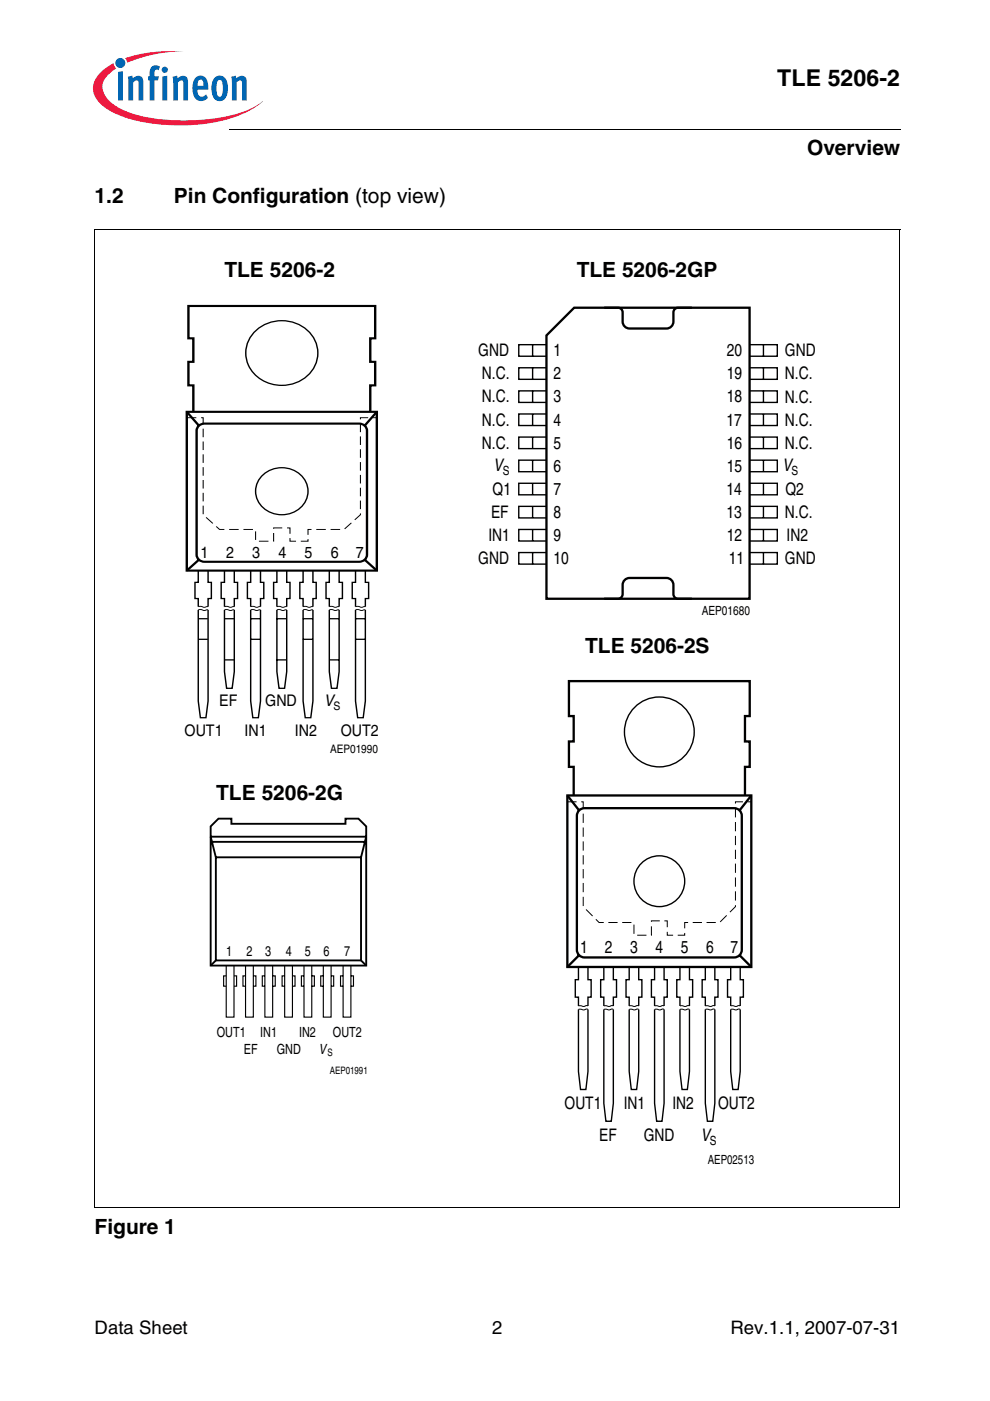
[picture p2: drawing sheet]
<svg xmlns="http://www.w3.org/2000/svg" width="210mm" height="297mm" viewBox="0 0 210 297" stroke-linecap="round" stroke-linejoin="round" font-family="sans-serif">
<path d="M48.5 27.5l.1 .1z" fill="#000"/>
<path d="M48.6 27.6h142.3" fill="none" stroke="#000" stroke-width=".21"/>
<path d="M19.6 10.8h36.2v15.9h-36.2z" fill="#fff"/>
<circle cx="25.5" cy="13.4" r="1.06" fill="#0166b3"/>
<g fill="#ed1a40">
<path d="M26.5 12.3l.8-.2a31.7 31.7 0 0 1 11.7-1.2 31.2 31.2 0 0 0-11.4 2.1l-.7 .3z"/>
<path d="M21.1 15.6l1.3-1.2 1.7-1 .1 .6 .5 .5a4.8 4.8 0 0 0-3 4.1 6.1 6.1 0 0 0 3.8 4.4 31.1 31.1 0 0 0 15.1 2.5 30.9 30.9 0 0 0 13.5-3l1.6-1.1a19.2 19.2 0 0 1-10.1 4.5 41 41 0 0 1-19.9-1.3 9.9 9.9 0 0 1-5.6-4.2 4.2 4.2 0 0 1 1-4.8z"/>
</g>
<g fill="#0166b3">
<path d="M25 15.2l1-.1v6.2h-1z"/>
<path d="M27.1 16.3l.9-.3 .2 .6a1.19 1.19 0 0 1 1.4-.5 1.19 1.19 0 0 1 .8 1.3v3.9h-1l-.1-4a.4 .4 0 0 0-.6-.2l-.5 .4v3.8h-1z"/>
<path d="M32.2 14.1l.8-.2 .7 .1 .2 .1-.3 .8-.1-.1a.46 .46 0 0 0-.7 .2v1.2h.9l-.2 .8h-.7v4.3h-1.1v-4.3h-.3v-.8h.3v-.7a1.72 1.72 0 0 1 .5-1.4z"/>
<path d="M36.6 16.3l.9-.3 .1 .6a1.19 1.19 0 0 1 1.5-.5 1.19 1.19 0 0 1 .8 1.3v3.9h-1l-.1-4a.4 .4 0 0 0-.6-.2l-.5 .4v3.8h-1z"/>
<path d="M49 16.3l1-.3 .1 .6a1.19 1.19 0 0 1 1.4-.5 1.19 1.19 0 0 1 .8 1.3v3.9h-1v-4a.4 .4 0 0 0-.6-.2l-.5 .4v3.8h-1z"/>
<path d="M34.3 14.8a.66 .66 0 0 1 1.3 0 .66 .66 0 0 1-1.3 0zM34.4 16.2l1.1-.1v5.2h-1.1z"/>
<path d="M41.5 16.4a1.55 1.55 0 0 1 1.7-.2 1.55 1.55 0 0 1 .9 1.5l.1 1.3h-2.3a1.06 1.06 0 0 0 .2 1.1 1.06 1.06 0 0 0 1.1 .3l.5-.4 .4 .7a1.83 1.83 0 0 1-2.1 .6 1.83 1.83 0 0 1-1.2-1.9l.1-1.6 .2-.8zM42.1 17.1l-.2 1.1h1.2v-.7a.56 .56 0 0 0-.3-.6 .56 .56 0 0 0-.7 .2z"/>
<path d="M45.7 16.3a1.68 1.68 0 0 1 1.8 0 1.68 1.68 0 0 1 .8 1.6v1.4a1.9 1.9 0 0 1-2.3 2.1 2.85 2.85 0 0 1-1.1-3.2 2.71 2.71 0 0 1 .8-1.9zM46.2 17.1a4.2 4.2 0 0 0 0 3.3l.4 .1a1.49 1.49 0 0 0 .6-1.8v-.4a1.15 1.15 0 0 0-.6-1.4z"/>
</g>
<path d="M116.1 141.1h46.9v108.2h-46.9z" fill="#fff"/>
<path d="M120.3 168.7h39v36.3h-39zM120.3 168.7l2.5 3.1M121.6 168.7v-6.1h-1v-5.4h1v-5.4h-1v-7.4h38.4v7.4h-1v5.4h1v5.4h-1v6.1M122.8 171.8l.7-.4 .4-.1h31.8a1.62 1.62 0 0 1 1.6 1.7v28.4a1.62 1.62 0 0 1-1.6 1.6h-31.8a1.62 1.62 0 0 1-1.6-1.6v-28.4l.1-.5zM159.3 168.7l-2.5 3.1M122.8 202.5l-2.5 2.5M156.8 202.5l2.5 2.5" fill="none" stroke="#000" stroke-width=".49"/>
<g fill="none" stroke="#000" stroke-width=".29">
<path d="M122.6 205v2.7h-.6v3.7h.6v1.9M122.6 214v13.2l.5 3.8h1.1l.5-3.8v-13.2M124.7 205v2.7h.6v3.7h-.6v1.9M128 205v2.7h-.6v3.7h.6v1.9M128 214v19.9l.5 3.8h1.1l.4-3.8v-19.9M130 205v2.7h.7v3.7h-.7v1.9M133.4 214v13.2l.4 3.8h1.2l.4-3.8v-13.2M133.4 205v2.7h-.7v3.7h.7v1.9M135.4 205v2.7h.7v3.7h-.7v1.9M138.8 214v19.9l.4 3.8h1.2l.4-3.8v-19.9M138.8 205v2.7h-.7v3.7h.7v1.9M140.8 205v2.7h.7v3.7h-.7v1.9"/>
<path d="M144.2 214v13.2l.4 3.8h1.1l.5-3.8v-13.2M144.2 205v2.7h-.7v3.7h.7v1.9M146.2 205v2.7h.7v3.7h-.7v1.9M149.5 214v19.9l.5 3.8h1.1l.5-3.8v-19.9M149.5 205v2.7h-.6v3.7h.6v1.9M151.6 205v2.7h.6v3.7h-.6v1.9M154.9 214v13.2l.5 3.8h1.1l.4-3.8v-13.2M154.9 205v2.7h-.6v3.7h.6v1.9M156.9 205v2.7h.7v3.7h-.7v1.9"/>
<circle cx="139.8" cy="155.2" r="7.4"/>
<circle cx="139.8" cy="186.8" r="5.4"/>
</g>
<path d="M120.3 170h3.4v22.2l3.3 3.4h7.4v2.7h3.7v-3.1h3.4v3.1h3.7v-2.7h7.4l3.3-3.4v-22.2h3.4" fill="none" stroke="#000" stroke-width=".21" stroke-dasharray="2 1" stroke-linecap="butt"/>
<g fill="none" stroke="#000" stroke-width=".21">
<path d="M122.6 213.3l.6-.1a1.16 1.16 0 0 0 1.2 0l.3 .1M122.6 214h.6a1.16 1.16 0 0 0 1.2-.1l.3 .1M128 214h.5a1.16 1.16 0 0 0 1.3-.1l.2 .1M128 213.3l.5-.1a1.16 1.16 0 0 0 1.3 0l.2 .1M133.4 214h.5a1.16 1.16 0 0 0 1.2-.1l.3 .1M133.4 213.3l.5-.1a1.16 1.16 0 0 0 1.2 0l.3 .1M138.8 213.3l.5-.1a1.16 1.16 0 0 0 1.2 0l.3 .1M138.8 214h.5a1.16 1.16 0 0 0 1.2-.1l.3 .1M144.2 214h.5a1.16 1.16 0 0 0 1.2-.1l.3 .1M144.2 213.3l.5-.1a1.16 1.16 0 0 0 1.2 0l.3 .1M149.5 213.3l.6-.1a1.16 1.16 0 0 0 1.2 0l.3 .1M149.5 214h.6a1.16 1.16 0 0 0 1.2-.1l.3 .1"/>
<path d="M154.9 214h.5a1.16 1.16 0 0 0 1.3-.1l.2 .1M154.9 213.3l.5-.1a1.16 1.16 0 0 0 1.3 0l.2 .1"/>
</g>
<path d="M44.7 175.2l1.6-1.6h2.8v1.1h24.1v-1.1h2.8l1.6 1.6v29.5h-32.9zM44.7 177.4h32.9l-1.1 4.4v21.8h-30.7v-21.8zM44.7 178.5h32.9M45.8 181.8h30.7M45.8 203.6l-1.1 1.1M76.5 203.6l1.1 1.1" fill="none" stroke="#000" stroke-width=".4"/>
<g fill="none" stroke="#000" stroke-width=".24">
<path d="M48 204.7v10.9h1.6v-10.9M48 206.9h-.6v2.2h.6M49.6 206.9h.6v2.2h-.6M52.1 206.9h-.6v2.2h.6M52.1 204.7v10.9h1.6v-10.9M53.7 206.9h.6v2.2h-.6M56.2 206.9h-.6v2.2h.6M56.2 204.7v10.9h1.6v-10.9M57.8 206.9h.6v2.2h-.6M60.4 206.9h-.6v2.2h.6M60.4 204.7v10.9h1.6v-10.9M62 206.9h.6v2.2h-.6"/>
<path d="M64.5 206.9h-.6v2.2h.6M64.5 204.7v10.9h1.6v-10.9M66.1 206.9h.6v2.2h-.6M68.6 206.9h-.6v2.2h.6M68.6 204.7v10.9h1.6v-10.9M70.2 206.9h.5v2.2h-.5M72.7 206.9h-.5v2.2h.5M72.7 204.7v10.9h1.7v-10.9M74.4 206.9h.5v2.2h-.5"/>
</g>
<path d="M99.2 60.7h76.1v71.6h-76.1z" fill="#fff"/>
<path d="M121.7 65.2h37.2v61.7h-43v-55.8zM128.1 65.2h2.9a.98 .98 0 0 1 1 1v2a1.47 1.47 0 0 0 1.5 1.5h7.8a1.47 1.47 0 0 0 1.5-1.5v-2a.98 .98 0 0 1 1-1h2.9M128.1 126.9h2.9a.98 .98 0 0 0 1-.9v-2a1.47 1.47 0 0 1 1.5-1.5h7.8a1.47 1.47 0 0 1 1.5 1.5v2a.98 .98 0 0 0 1 .9h2.9" fill="none" stroke="#000" stroke-width=".49"/>
<g fill="none" stroke="#000" stroke-width=".29">
<path d="M112.9 73.1v2.4M112.9 78v2.4M115.9 73.1h-5.9v2.4h5.9M115.9 78h-5.9v2.4h5.9M158.9 73.1h5.9v2.4h-5.9M158.9 78h5.9v2.4h-5.9M161.9 73.1v2.4M161.9 78v2.4M112.9 82.9v2.4M112.9 87.8v2.4M112.9 92.7v2.4M112.9 97.6v2.4"/>
<path d="M115.9 82.9h-5.9v2.4h5.9M115.9 87.8h-5.9v2.4h5.9M115.9 92.7h-5.9v2.4h5.9M115.9 97.6h-5.9v2.4h5.9M158.9 82.9h5.9v2.4h-5.9M158.9 87.8h5.9v2.4h-5.9M158.9 92.7h5.9v2.4h-5.9M158.9 97.6h5.9v2.4h-5.9M161.9 82.9v2.4M161.9 87.8v2.4M161.9 92.7v2.4M161.9 97.6v2.4"/>
<path d="M112.9 102.5v2.4M112.9 107.4v2.4M112.9 112.3v2.4M112.9 117.2v2.4M115.9 102.5h-5.9v2.4h5.9M115.9 107.4h-5.9v2.4h5.9M115.9 112.3h-5.9v2.4h5.9M115.9 117.2h-5.9v2.4h5.9M158.9 102.5h5.9v2.4h-5.9M158.9 107.4h5.9v2.4h-5.9M158.9 112.3h5.9v2.4h-5.9M158.9 117.2h5.9v2.4h-5.9"/>
<path d="M161.9 102.5v2.4M161.9 107.4v2.4M161.9 112.3v2.4M161.9 117.2v2.4"/>
</g>
<path d="M35.6 61.8h47.4v100.2h-47.4z" fill="#fff"/>
<path d="M39.6 87.3h40.3v33.7h-40.3zM39.6 87.3l2.6 2.9M41 87.3v-5.6h-1v-5h1v-5h-1v-6.8h39.5v6.8h-1v5h1v5h-1v5.6M42 90.4l.8-.5 .6-.1h32.7a1.61 1.61 0 0 1 1.7 1.5v26.3a1.57 1.57 0 0 1-1.7 1.5h-32.7a1.61 1.61 0 0 1-1.7-1.5v-26.3zM79.9 87.3l-2.6 2.9M42.2 118.7l-2.6 2.3M77.3 118.7l2.6 2.3" fill="none" stroke="#000" stroke-width=".48"/>
<g fill="none" stroke="#000" stroke-width=".29">
<path d="M54 70.4a8 8 0 0 1 13.1 2.5 6.9 6.9 0 0 1-6.2 8.7 7.4 7.4 0 0 1-8.8-6.8 6.4 6.4 0 0 1 1.9-4.4zM55.8 100.6a5.7 5.7 0 0 1 9.4 2.7 5.3 5.3 0 0 1-6.4 5.8 4.9 4.9 0 0 1-3.5-7.9zM42 131.2h2.1M42 135.5h2.1M42 121v2.5h-.7v3.4h.7v1.7M42 129.3v19.3l.5 3.6h1.2l.4-3.6v-19.3M44.1 121v2.5h.7v3.4h-.7v1.7M47.5 131.2h2.1M47.5 139.9h2.1M47.6 121v2.5h-.7v3.4h.7v1.7M47.6 129.3v13.1l.4 3.5h1.2l.5-3.5v-13.1M49.7 121v2.5h.7v3.4h-.7v1.7"/>
<path d="M53.1 131.2h2.1M53.1 135.5h2.1M53.1 129.3v19.3l.5 3.6h1.2l.4-3.6v-19.3M53.1 121v2.5h-.6v3.4h.6v1.7M55.2 121v2.5h.7v3.4h-.7v1.7M58.7 131.2h2M58.7 139.9h2M58.7 129.3v13.1l.5 3.5h1.1l.5-3.5v-13.1M58.7 121v2.5h-.7v3.4h.7v1.7M60.8 121v2.5h.7v3.4h-.7v1.7M64.2 131.2h2.1M64.2 135.5h2.1"/>
<path d="M64.3 129.3v19.3l.4 3.6h1.2l.4-3.6v-19.3M64.3 121v2.5h-.7v3.4h.7v1.7M66.3 121v2.5h.7v3.4h-.7v1.7M69.8 131.2h2.1M69.8 139.9h2.1M69.8 129.3v13.1l.5 3.5h1.2l.4-3.5v-13.1M69.8 121v2.5h-.7v3.4h.7v1.7M71.9 121v2.5h.7v3.4h-.7v1.7M75.3 131.2h2.1M75.3 135.5h2.1M75.4 129.3v19.3l.4 3.6h1.2l.5-3.6v-19.3M75.4 121v2.5h-.7v3.4h.7v1.7"/>
<path d="M77.5 121v2.5h.7v3.4h-.7v1.7"/>
</g>
<path d="M39.6 88.6h3.5v20.5l3.5 3.2h7.6v2.4h3.8v-2.8h3.5v2.8h3.8v-2.4h7.6l3.5-3.2v-20.5h3.5" fill="none" stroke="#000" stroke-width=".21" stroke-dasharray="1.9 1" stroke-linecap="butt"/>
<g fill="none" stroke="#000" stroke-width=".21">
<path d="M20.1 48.6v207.5M20.1 48.6h170.8M190.8 48.6v207.6M42 128.6h.6a1.47 1.47 0 0 0 1.4 0h.1M42 129.3l.6-.1a1.47 1.47 0 0 0 1.4 .1h.1M47.6 129.3l.6-.1 .7 .2 .8-.1M47.6 128.6h.6l.7 .2 .8-.2M53.1 129.3l.7-.1a1.47 1.47 0 0 0 1.3 .1h.1M53.1 128.6h.7a1.47 1.47 0 0 0 1.3 0h.1M58.7 128.6h.6a1.47 1.47 0 0 0 1.4 0h.1M58.7 129.3l.6-.1a1.47 1.47 0 0 0 1.4 .1h.1M64.3 129.3l.6-.1a1.29 1.29 0 0 0 1.3 .1h.1"/>
<path d="M64.3 128.6h.6a1.29 1.29 0 0 0 1.3 0h.1M69.8 128.6h.6a1.47 1.47 0 0 0 1.4 0h.1M69.8 129.3l.6-.1a1.47 1.47 0 0 0 1.4 .1h.1M75.4 129.3l.6-.1 .7 .2 .8-.1M75.4 128.6h.6l.7 .2 .8-.2M20 256.1h170.8"/>
</g>
<text font-size="4.9" x="164.8" y="18.2">TLE 5206-2</text>
<g font-size="4.4">
<text x="171.1" y="32.8">Overview</text>
<text x="20.1" y="43.1">1.2</text>
<text x="36.8" y="43.1">Pin Configuration (top view)</text>
<text x="47.6" y="58.7">TLE 5206-2</text>
<text x="122.3" y="58.7">TLE 5206-2GP</text>
<text x="124" y="138.5">TLE 5206-2S</text>
<text x="45.8" y="169.7">TLE 5206-2G</text>
<text x="20.1" y="261.6">Figure 1</text>
</g>
<g font-size="3.9">
<text x="20.1" y="282.9">Data Sheet</text>
<text x="104.4" y="282.9">2</text>
<text x="154.9" y="282.9">Rev.1.1, 2007-07-31</text>
</g>
<g font-size="3.7">
<text x="101.4" y="75.5">GND</text>
<text x="117.3" y="75.5">1</text>
<text x="154.1" y="75.5">20</text>
<text x="166.4" y="75.5">GND</text>
<text x="102.2" y="80.4">N.C.</text>
<text x="117.3" y="80.4">2</text>
<text x="154.1" y="80.4">19</text>
<text x="166.4" y="80.4">N.C.</text>
<text x="102.2" y="85.3">N.C.</text>
<text x="117.3" y="85.3">3</text>
<text x="154.1" y="85.3">18</text>
<text x="166.4" y="85.3">N.C.</text>
<text x="102.2" y="90.2">N.C.</text>
<text x="102.2" y="95.1">N.C.</text>
<text x="117.3" y="90.2">4</text>
<text x="117.3" y="95.1">5</text>
<text x="154.1" y="90.2">17</text>
<text x="154.1" y="95.1">16</text>
<text x="166.4" y="90.2">N.C.</text>
<text x="166.4" y="95.1">N.C.</text>
<text x="104.6" y="99.8">V</text>
<text x="117.3" y="100">6</text>
<text x="154.1" y="100">15</text>
<text x="165.9" y="99.8">V</text>
<text x="104.5" y="104.9">Q1</text>
<text x="117.3" y="104.9">7</text>
<text x="154.1" y="104.9">14</text>
<text x="166.5" y="104.9">Q2</text>
<text x="104.1" y="109.8">EF</text>
<text x="117.3" y="109.8">8</text>
<text x="154.1" y="109.8">13</text>
<text x="166.4" y="109.8">N.C.</text>
<text x="101.4" y="119.6">GND</text>
<text x="103.6" y="114.7">IN1</text>
<text x="117.3" y="114.7">9</text>
<text x="117.3" y="119.6">10</text>
<text x="154.1" y="114.7">12</text>
<text x="154.5" y="119.6">11</text>
<text x="166.4" y="119.6">GND</text>
<text x="166.8" y="114.7">IN2</text>
<text x="123" y="202">1</text>
<text x="128.2" y="202">2</text>
<text x="133.6" y="202">3</text>
<text x="139" y="202">4</text>
<text x="144.4" y="202">5</text>
<text x="149.7" y="202">6</text>
<text x="154.9" y="202">7</text>
<text x="119.7" y="235.2">OUT1</text>
<text x="132.3" y="235.2">IN1</text>
<text x="142.6" y="235.2">IN2</text>
<text x="152.3" y="235.2">OUT2</text>
<text x="127.1" y="241.8">EF</text>
<text x="136.5" y="241.8">GND</text>
<text x="148.6" y="241.8">V</text>
</g>
<g font-size="3.4">
<text x="42.5" y="118.2">1</text>
<text x="47.9" y="118.2">2</text>
<text x="53.5" y="118.2">3</text>
<text x="59" y="118.2">4</text>
<text x="64.6" y="118.2">5</text>
<text x="70.1" y="118.2">6</text>
<text x="75.4" y="118.2">7</text>
<text x="46.5" y="149.7">EF</text>
<text x="56.2" y="149.7">GND</text>
<text x="68.7" y="149.7">V</text>
<text x="39.1" y="156.1">OUT1</text>
<text x="51.9" y="156.1">IN1</text>
<text x="62.5" y="156.1">IN2</text>
<text x="72.3" y="156.1">OUT2</text>
</g>
<g font-size="3">
<text x="47.9" y="202.7">1</text>
<text x="52.2" y="202.7">2</text>
<text x="56.2" y="202.7">3</text>
<text x="60.6" y="202.7">4</text>
<text x="64.6" y="202.7">5</text>
<text x="68.6" y="202.7">6</text>
<text x="73" y="202.7">7</text>
<text x="46" y="219.8">OUT1</text>
<text x="55.2" y="219.8">IN1</text>
<text x="63.4" y="219.8">IN2</text>
<text x="70.6" y="219.8">OUT2</text>
<text x="51.7" y="223.4">EF</text>
<text x="58.7" y="223.4">GND</text>
<text x="67.6" y="223.4">V</text>
</g>
<g font-size="2.7">
<text x="106.6" y="100.7">S</text>
<text x="167.8" y="100.7">S</text>
<text x="148.8" y="130.4">AEP01680</text>
<text x="150.5" y="242.8">S</text>
<text x="150.1" y="246.8">AEP02513</text>
</g>
<g font-size="2.5">
<text x="70.7" y="150.6">S</text>
<text x="70" y="159.6">AEP01990</text>
</g>
<g font-size="2.2">
<text x="69.5" y="224">S</text>
<text x="69.9" y="227.8">AEP01991</text>
</g>
</svg>
